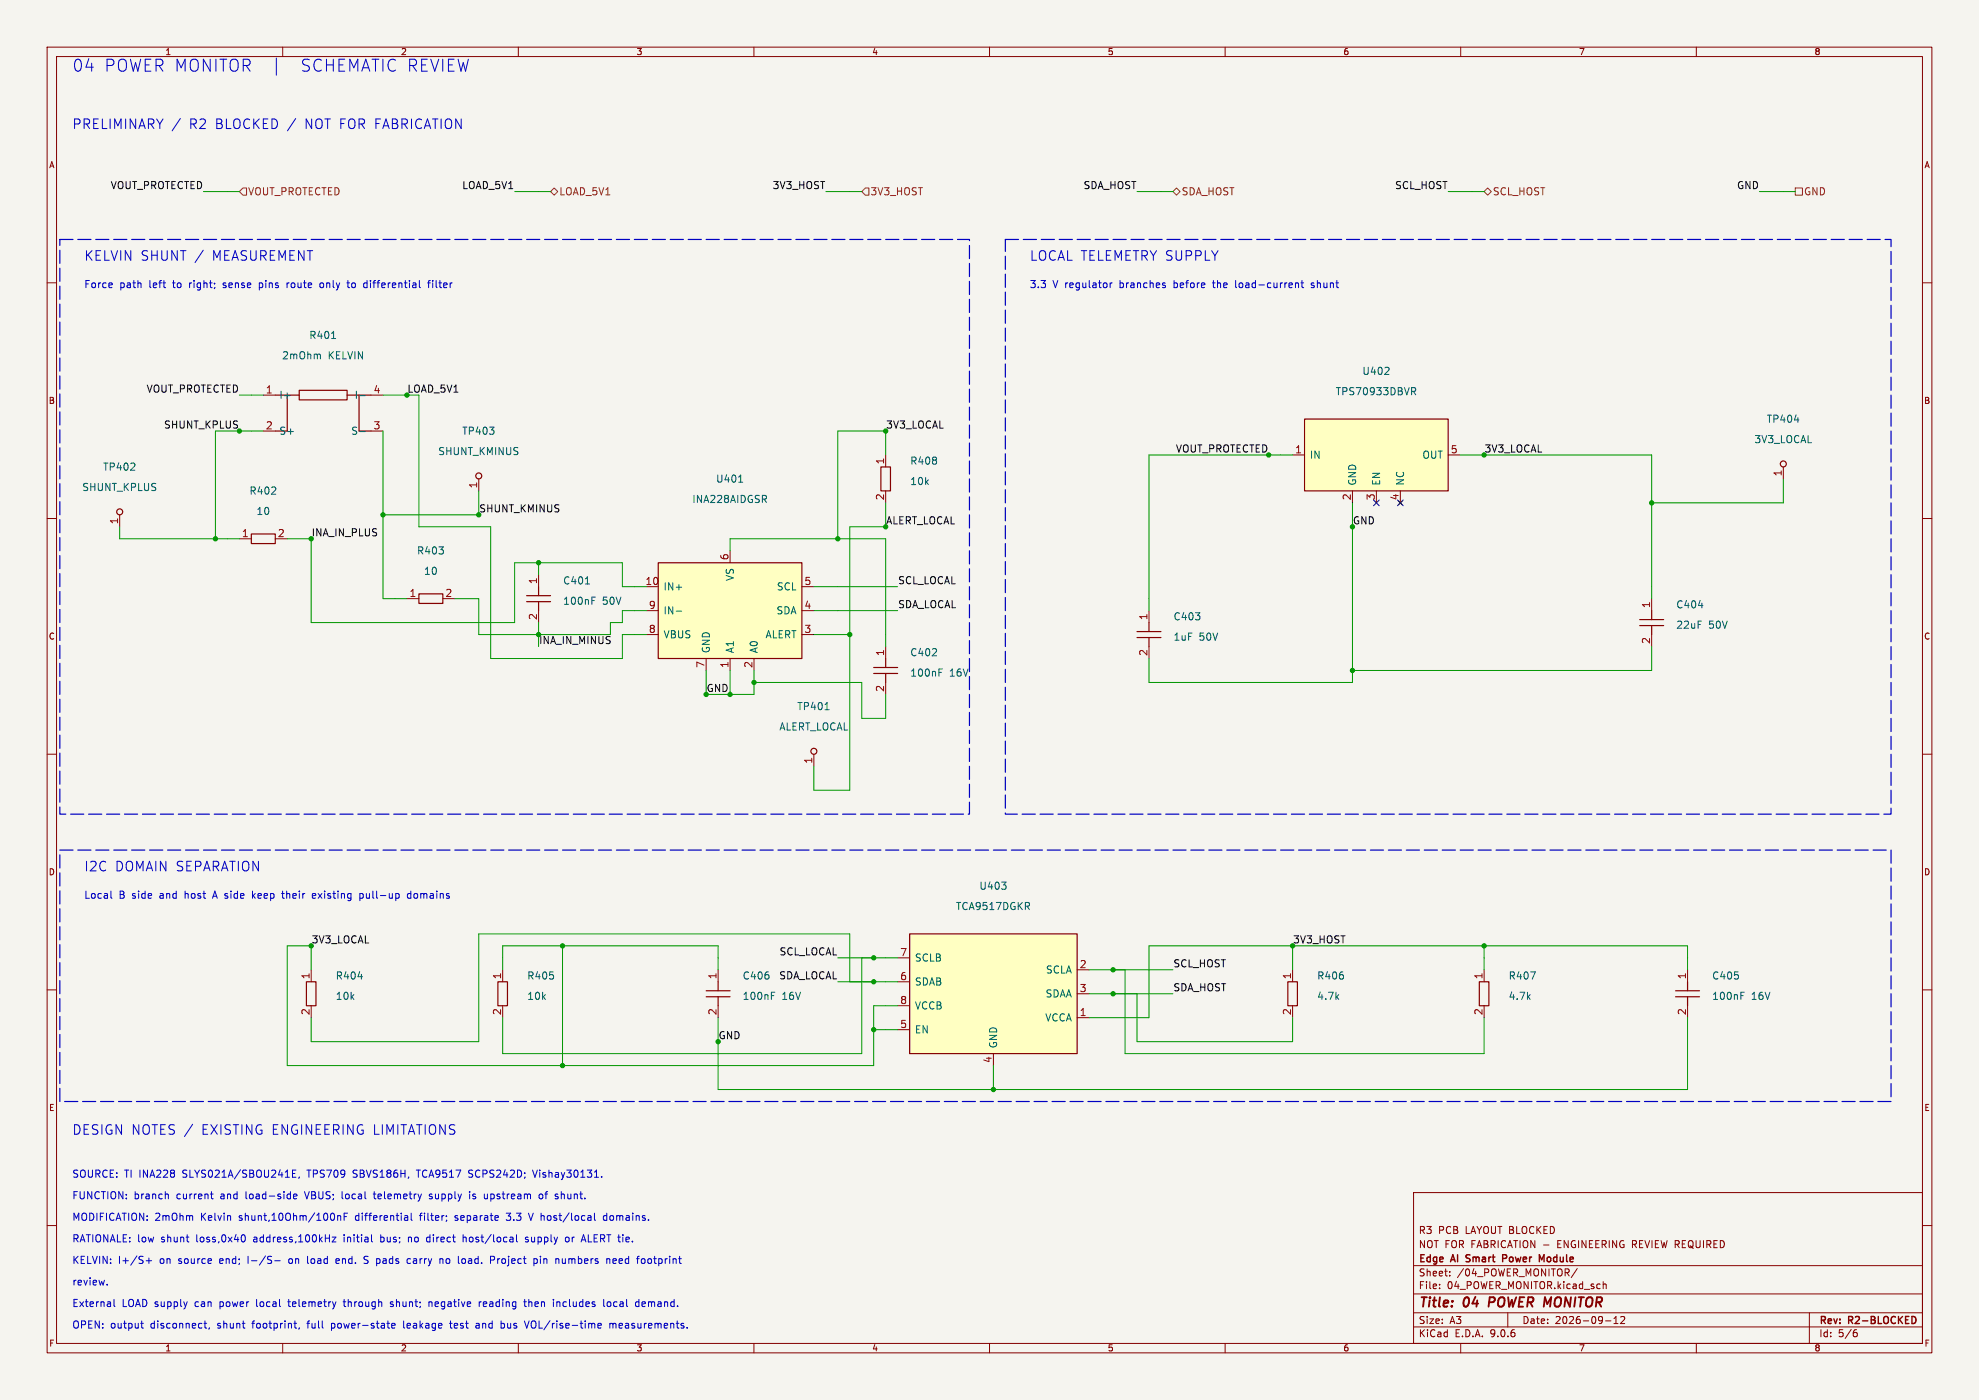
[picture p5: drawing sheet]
<svg xmlns="http://www.w3.org/2000/svg" width="420mm" height="297mm" viewBox="0 0 420 297" stroke-linecap="round" stroke-linejoin="round" font-family="sans-serif">
<path d="M0 0h420v297h-420z" fill="#f5f4ef" stroke="#f5f4ef" stroke-width=".21"/>
<g fill="none" stroke="#840000" stroke-width=".21">
<path d="M10 10h400v277h-400zM12 12h396v273h-396zM60 10v2M110 10v2M160 10v2M210 10v2M260 10v2M310 10v2M360 10v2M10 60h2M408 60h2M55.9 83.8h2.5"/>
<path d="M55.9 91.4h2.5M78.7 83.8h2.6M78.7 91.4h2.6M10 110h2M25.4 109.2v2.6M408 110h2M10 160h2M408 160h2M10 210h2M315 205.7v2.6M315 213.4v2.5M358.1 205.7v2.6"/>
<path d="M358.1 213.4v2.5M408 210h2M300 253h108v32h-108zM10 260h2M300 278.5h108M300 274.5h108M300 268.5h108M305.5 273.2v.2M305.5 272.5v.1M307.7 270.5v.2M307.7 269.8v.1M320 278.5v3"/>
<path d="M334.7 269.1l-1.3 1.9M340.2 271.9v1.5M340.2 272.5l.2-.1 .4 .1 .1 .9M342.5 279.7l.4-.4v1.5M343.9 279.4l.6-.1 .3 .4-.9 1.1h.9M384 278.5v6.5M408 260h2M60 285v2M110 285v2M160 285v2M210 285v2M260 285v2"/>
<path d="M300 281.5h108M310 285v2M340.7 280.2h1.2M342.5 280.8h.9M360 285v2M393.6 282.7h.4l.2 .2-.1 .5-.5 .2M394 282.1l-.4 .1"/>
</g>
<path d="M316.2 275.2l-.3 2" fill="none" stroke="#840000" stroke-width=".4"/>
<path d="M311.1 267.6l.2 .1M311.2 266.3v.5M319.6 266.3l-.7-.1v1.5M319.6 266.9l-.7 .1M326.7 266.2l.5 1.1 .5-1.1v1.5" fill="none" stroke="#840000" stroke-width=".3"/>
<g fill="none" stroke="#840000" stroke-width=".25">
<path d="M58.4 83.8h5.1M61 83.8v7.6h-2.6M63.5 82.8h10.2v2h-10.2zM73.7 83.8h5M76.2 83.8v7.6h2.5M313.9 208.3h2.1v5.1h-2.1zM355.6 210.2h5.1M355.6 211.5h5.1M358.1 208.3v1.9M358.1 211.5v1.9"/>
<circle cx="25.4" cy="108.6" r=".63"/>
</g>
<path d="M67.9 75.2l.1 .9M70.4 71.8h.8M75.6 83v1.5M76.4 83.9h1.1M76.4 91.6h1.1M369.4 210.5h.8" fill="none" stroke="#006464" stroke-width=".21"/>
<path d="M193 198.1h35.6v25.4h-35.6z" fill="#ffffc2"/>
<path d="M188 139.7v1.9M185.4 141.6h5.1M185.4 142.9h5.1M188 142.9v1.9M193 198.1h35.6v25.4h-35.6z" fill="none" stroke="#840000" stroke-width=".25"/>
<path d="M188 137.2v2.5M188 144.8v2.5M190.5 203.2h2.5M190.5 208.3h2.5M190.5 213.4h2.5M190.5 218.4h2.5M228.6 205.7h2.5M228.6 210.8h2.5M228.6 215.9h2.5M210.8 223.5v2.6" fill="none" stroke="#840000" stroke-width=".21"/>
<path d="M199.3 141.9h.7" fill="none" stroke="#006464" stroke-width=".21"/>
<path d="M276.9 88.9h30.4v15.2h-30.4z" fill="#ffffc2"/>
<path d="M186.9 99.1h2.1v5h-2.1zM276.9 88.9h30.4v15.2h-30.4zM241.3 134h5.1M241.3 135.3h5.1M243.8 132.1v1.9M243.8 135.3v1.9" fill="none" stroke="#840000" stroke-width=".25"/>
<path d="M188 96.5v2.6M274.3 96.5h2.6M307.3 96.5h2.6M188 104.1v2.6M287 104.1v2.6M292.1 104.1v2.6M296.8 106.3l.8 .8M297.2 104.1v2.6M297.6 106.3l-.8 .8M243.8 129.5v2.6M243.8 137.2v2.5" fill="none" stroke="#840000" stroke-width=".21"/>
<path d="M293.8 79.4h1M294.7 78.1v.5M299.6 82.2h.6l.2 .3-.1 .5h-.7M299.9 83l.5 .8" fill="none" stroke="#006464" stroke-width=".21"/>
<path d="M139.7 119.4h30.5v20.3h-30.5z" fill="#ffffc2"/>
<g fill="none" stroke="#840000" stroke-width=".25">
<path d="M53.3 113.3h5.1v2h-5.1zM139.7 119.4h30.5v20.3h-30.5zM88.9 126h5.1v2h-5.1zM111.8 126.4h5M111.8 127.6h5M114.3 124.5v1.9M114.3 127.6v1.9M348 131.4h5.1M348 132.7h5.1M350.5 129.5v1.9M350.5 132.7v1.9M65 208.3h2.1v5.1h-2.1z"/>
<path d="M105.7 208.3h2v5.1h-2zM149.9 210.2h5M149.9 211.5h5M152.4 208.3v1.9M152.4 211.5v1.9M273.3 208.3h2v5.1h-2z"/>
<circle cx="378.5" cy="98.4" r=".63"/>
<circle cx="101.6" cy="101" r=".63"/>
<circle cx="172.7" cy="159.4" r=".63"/>
</g>
<g fill="none" stroke="#840000" stroke-width=".21">
<path d="M378.5 99.1v2.5M50.8 114.3h2.5M58.4 114.3h2.6M101.6 101.6v2.5M154.9 116.8v2.6M86.4 127h2.5M94 127h2.5M114.3 121.9v2.6M114.3 129.5v2.6M137.2 129.5h2.5M137.2 134.6h2.5M149.9 139.7v2.5"/>
<path d="M154.9 139.7v2.5M160 139.7v2.5M170.2 129.5h2.5M170.2 134.6h2.5M170.2 124.5h2.5M350.5 127v2.5M350.5 134.6v2.6M172.7 160v2.6M66 205.7v2.6M66 213.4v2.5M106.7 205.7v2.6M106.7 213.4v2.5"/>
<path d="M152.4 205.7v2.6M152.4 213.4v2.5M274.3 205.7v2.6M274.3 213.4v2.5"/>
</g>
<path d="M156.8 102.3h.8M124.2 123.9h.9M125.6 126.7h.7M143.5 129.7h1.2M175.1 150.6h.8M163.7 210.5h.7" fill="none" stroke="#006464" stroke-width=".21"/>
<path d="M381 39.9h1.5v1.5h-1.5zM50.8 40.6l.8-.7h.7v1.5h-.7zM116.8 40.6l.8-.7 .8 .7-.8 .8zM182.9 40.6l.7-.7h.8v1.5h-.8zM248.9 40.6l.8-.7 .7 .7-.7 .8zM315 40.6l.7-.7 .8 .7-.8 .8z" fill="none" stroke="#725600" stroke-width=".21"/>
<g fill="none" stroke="#009600" stroke-width=".21">
<path d="M43.2 40.6h7.6M109.2 40.6h7.6M175.3 40.6h7.6M241.3 40.6h7.6M307.3 40.6h7.7M373.4 40.6h7.6M50.8 83.8h5.1M55.9 91.4h-10.2v22.9M81.3 83.8h5.1M81.3 91.4v35.6h5.1M88.9 83.8v28h15.2v27.9h28v-5.1h5.1M188 96.5v-5.1h-10.2v22.9"/>
<path d="M274.3 96.5h-30.5v33M309.9 96.5h40.6v30.5M25.4 111.8v2.5h25.4M61 114.3h5v17.8h43.2v-12.7h22.9v5.1h5.1M101.6 104.1v5.1h-20.3M114.3 119.4v2.5M154.9 116.8v-2.5h33.1v22.9M188 106.7v5.1h-7.7v55.8h-7.6v-5M287 106.7v38.1h-43.2v-5.1M378.5 101.6v5.1h-28M96.5 127h5.1v7.6h27.9v-2.5h2.6v-2.6h5.1M114.3 132.1v2.5"/>
<path d="M172.7 124.5h17.8M172.7 129.5h17.8M172.7 134.6h7.6M350.5 137.2v5h-63.5M149.9 142.2v5.1h10.1v-5.1M154.9 142.2v5.1M160 144.8h22.9v7.6h5.1v-5.1M66 205.7v-5h-5v25.4h124.4v-12.7h5.1M106.7 205.7v-5h45.7v5M119.4 200.7v25.4M152.4 215.9v15.2h205.7v-15.2M177.8 208.3h12.7"/>
<path d="M177.8 203.2h12.7M180.3 208.3v-10.2h-78.7v22.9h-35.6v-5.1M182.9 203.2v20.3h-76.2v-7.6M185.4 218.4h5.1M231.1 210.8h17.8M231.1 205.7h17.8M238.8 205.7v17.8h76.2v-7.6M241.3 210.8v10.2h33v-5.1M274.3 200.7v5M315 200.7v5M358.1 205.7v-5h-114.3v15.2h-12.7M210.8 226.1v5"/>
</g>
<path d="M291.5 106.1l1.2 1.2M292.7 106.1l-1.2 1.2M296.6 106.1l1.2 1.2M297.8 106.1l-1.2 1.2" fill="none" stroke="#000084" stroke-width=".21"/>
<g fill="none" stroke="#0000c2" stroke-width=".21">
<path d="M58.6 12.3v3.6M38.3 25.1l-1.8 2.7M62.8 25.1l-1.8 2.7M43.1 53.1l-1.7 2.6M73.8 59.5v1.3l.3 .2M89 59.5v1.3l.2 .2M91.3 59.5l-.3 .2v1.3M276.3 59.5v1.3l.4 .2M60.9 60v1M61 60.2l-.1 .1M68.2 60l-.3 .3v.4l.3 .3M73.6 60h.6"/>
<path d="M77.2 60.7l.1 .3h.5M77.8 60h-.3l-.3 .3M90.7 60h.6M235.6 60v1M236 60l-.4 .3M246.9 60l.4 .1M246.9 60.5l.4 .1 .1 .2-.3 .2h-.3M274.9 60.2l.2-.2 .4 .1 .1 .9M274.9 60v1M276.1 60h.6M278.3 61h.1M278.3 60.1v.3"/>
<path d="M23.5 189v1.4l.3 .2M53.6 189v1.6M54.2 189.6l-.6 .5M59.8 189.6h.5M60 189v1.5M66.8 189.6h-.3l-.2 .2 .1 .7 .4 .1M67 189.9l-.7 .2M76.4 189.6h.6M76.4 190.5h.6M76.4 189.6v1.5M84.4 189.6l.3 .2v.5l-.3 .3M87.2 189.6h-.4l-.3 .2 .1 .7h.6"/>
<path d="M40.9 238.5l-1.8 2.6M35.3 253.3l.4 .2v.8M44.7 253.3h.5M44.9 252.8v1.3l.3 .2M61.5 253.3l.1 .1M61.6 252.8v1.5M61.6 254.3h-.1M62.1 249h.5M62.3 253.8l.7-.1-.1-.3-.4-.1-.2 .2 .1 .8h.5M62.8 248.2h-.7v1.6h.7M63.5 249.7l-.1 .3M70.8 257.4l.2 .6-.2 .8"/>
<path d="M71.7 257.9v1M71.7 258l.2-.1 .3 .1 .1 .9M73 258.1h.5M73.8 257.4h-.8v1.5M79.2 253.3h.6M86 257.9h.3l.2 .2v.8M86.5 258.8l-.5 .1M86.5 258.2l-.5 .1M87.3 257.4v1.3l.2 .2M91.1 254.3h.4M91.3 253.3l-.2 .2 .2 .3M94.7 258v.1"/>
<path d="M94.8 258.8l-.1 .3M99.4 249.7l.3 .1M99.5 248.4v.4M99.7 252.8v.1M99.7 253.3v1M102.8 253.3l.1 1h.5M107.4 257.4h1M107.4 258.7l.3 .2M112.2 257.4l.5 1.5M113 248.2l.5 1.6M115.1 253.4l-.4-.1-.3 .3 .1 .6 .2 .1h.4M118 253.8l.4 .1 .1 .2-.3 .2h-.2"/>
<path d="M118 253.3l.4 .1M125.2 257.9l.2 .2v.8M125.4 258.8l-.1 .1M125.4 258.2l-.1 .1M126.2 257.4v1.3l.2 .2M127.7 249.6v.2M128.6 257.9h-.3l-.3 .3 .1 .5 .5 .2M22.7 272.5v.1M24.2 275.7v1.3l.2 .2M31 267.5h1.2M31.6 266.9v1.1M39.5 262.5h.6"/>
<path d="M39.7 276.2l-.3 1M39.9 263.5h.2M51.3 262.1l.3-.2a.81 .81 0 0 1 .5 .8 .81 .81 0 0 1-.5 .8l-.3-.2M57.4 266.5l.2 .1M57.6 267.5v.4M58.3 267.5h1.2M65.3 266.5v1.5M70.5 262.5h.8l-.8 1h.8M71.3 276.2l-.4 1M71.5 267l-.2 .2v.6l.2 .2M72 267.4l-.7 .1M72.8 276.2h.6"/>
<path d="M77.2 268h.6M77.9 266.5h-.4l-.3 .3 .2 .4 .4 .1M78.8 261.9v1.3l.3 .3M82.8 277.1l.5 .1M83 276.2l-.2 .2 .2 .3M87.1 267.1l-.4-.1-.3 .3 .1 .7h.6M90.8 262.5l-.3 .2v.5l.3 .3M91 276.2v1M91.5 276.2l-.5 .1M93.4 267.2l.2-.2 .3 .1 .1 .9M93.4 267v1M97.3 266.5v1.3"/>
<path d="M98.3 261.9v1.6M98.3 267l-.3 .3v.4l.3 .3M98.7 262.5l-.4 .1M101.7 276.2v1M102.1 276.2l-.4 .3M104.1 267.3l.7-.1 .2-.2-.1-.3-.8-.2v1.5M108.7 262.5l.2 .2v.8M108.9 263.4l-.2 .1M108.9 262.8l-.2 .1M109.6 261.9v1.3l.2 .3M111.1 276.2h.6M111.4 275.7v1.3l.3 .2"/>
<path d="M111.5 263.4h.6M112.1 262.5h-.4l-.2 .2 .1 .2 .5 .1M113.3 267.1l.4-.1 .3 .3-.1 .7h-.6M113.3 267v1.5M117.4 275.7v.1M117.4 276.2v1M118.2 276.2v1M118.2 276.2v.1M118.5 267.1l.1 .9M120.6 262.5h-.3l-.3 .2 .1 .6 .2 .2 .3-.1M123.3 263.5l.5-1.6 .5 1.6M123.5 263h.7"/>
<path d="M128.1 275.7v1.3l.2 .2M128.8 267.1h.6v.9M129.1 276.2l-.3 .3v.4l.3 .3M130.3 267l-.2 .2v.6l.2 .2M130.8 267.4l-.7 .1M135.6 276.2h-.4l-.3 .3 .1 .6h.6M135.6 275.7v1.5M136.2 267.2l.4-.2 .3 .3M136.9 267.7l-.3 .3-.4-.1M29.9 280.7h.5M30.1 280.2v1.3l.3 .3M43.3 280.7h.6"/>
<path d="M43.5 280.2v1.3l.4 .3M44.4 281.7l-.1 .3M62.4 280.7h.5M62.6 281.5l.3 .3M63.5 281.7l-.1 .3M82.1 280.7h.6M82.5 281.8h.2M83.1 281.2l.7-.1v-.3l-.5-.1-.2 .3 .1 .7h.6M85.7 280.2v1.5M95.4 280.7h.6M95.6 280.2l.1 1.5M101.5 280.7l-.5 .1"/>
<path d="M101.6 281.2h-.4l-.2 .2v.3l.6 .1M106.3 280.8h.6M106.3 281.7h.6M106.3 280.2v1.6M111.3 280.2l.5 1.6 .5-1.6M126.9 281.2l.7-.1-.1-.3-.4-.1-.2 .3 .1 .7h.5M129.4 280.9l.5-.2 .2 .3M129.4 280.7v1.1M130.1 281v.8M130.3 280.7l-.2 .3"/>
</g>
<path d="M12.7 50.8h193v121.9h-193zM213.4 50.8h187.9v121.9h-187.9zM12.7 180.3h388.6v53.4h-388.6z" fill="none" stroke="#0000c2" stroke-width=".25" stroke-dasharray="2.8 1"/>
<g fill="#009600" stroke="#009600" stroke-width=".21">
<circle cx="350.5" cy="106.7" r=".46"/>
<circle cx="287" cy="142.2" r=".46"/>
<circle cx="45.7" cy="114.3" r=".46"/>
<circle cx="50.8" cy="91.4" r=".46"/>
<circle cx="81.3" cy="109.2" r=".46"/>
<circle cx="119.4" cy="200.7" r=".46"/>
<circle cx="152.4" cy="221" r=".46"/>
<circle cx="177.8" cy="114.3" r=".46"/>
<circle cx="185.4" cy="218.4" r=".46"/>
<circle cx="160" cy="144.8" r=".46"/>
<circle cx="149.9" cy="147.3" r=".46"/>
<circle cx="154.9" cy="147.3" r=".46"/>
<circle cx="114.3" cy="119.4" r=".46"/>
<circle cx="114.3" cy="134.6" r=".46"/>
<circle cx="315" cy="200.7" r=".46"/>
<circle cx="287" cy="111.8" r=".46"/>
<circle cx="180.3" cy="134.6" r=".46"/>
<circle cx="210.8" cy="231.1" r=".46"/>
<circle cx="119.4" cy="226.1" r=".46"/>
<circle cx="185.4" cy="203.2" r=".46"/>
<circle cx="185.4" cy="208.3" r=".46"/>
<circle cx="236.2" cy="205.7" r=".46"/>
<circle cx="236.2" cy="210.8" r=".46"/>
</g>
<g font-size="3.5" fill="#0000c2">
<text x="15.2" y="15.4">04</text>
<text x="22" y="15.4">POWER MONITOR</text>
<text x="63.3" y="15.4">SCHEMATIC REVIEW</text>
</g>
<g font-size="2.8" fill="#0000c2">
<text x="15.2" y="27.6">PRELIMINARY /</text>
<text x="40" y="27.6">R2 BLOCKED /</text>
<text x="64.6" y="27.6">NOT FOR FABRICATION</text>
<text x="17.8" y="55.6">KELVIN SHUNT /</text>
<text x="44.9" y="55.6">MEASUREMENT</text>
<text x="218.4" y="55.6">LOCAL TELEMETRY SUPPLY</text>
<text x="17.8" y="185.1">I2C</text>
<text x="24.3" y="185.1">DOMAIN SEPARATION</text>
<text x="15.2" y="241">DESIGN NOTES /</text>
<text x="42.7" y="241">EXISTING ENGINEERING LIMITATIONS</text>
</g>
<g font-size="2.8" fill="#840000">
<text x="301" y="277.9">Title:</text>
<text x="310.6" y="277.9">04</text>
<text x="316.8" y="277.9">POWER MONITOR</text>
</g>
<g font-size="2.1" fill="#0f0f0f">
<text x="23.4" y="40.2">VOUT_PROTECTED</text>
<text x="98" y="40.2">LOAD_5V1</text>
<text x="163.9" y="40.2">3V3_HOST</text>
<text x="229.9" y="40.2">SDA_HOST</text>
<text x="296" y="40.2">SCL_HOST</text>
<text x="368.6" y="40.2">GND</text>
<text x="31.1" y="83.4">VOUT_PROTECTED</text>
<text x="34.8" y="91">SHUNT_KPLUS</text>
<text x="287" y="111.3">GND</text>
<text x="190.5" y="124">SCL_LOCAL</text>
<text x="190.5" y="129.1">SDA_LOCAL</text>
<text x="149.9" y="146.9">GND</text>
<text x="165.4" y="202.8">SCL_LOCAL</text>
<text x="165.3" y="207.9">SDA_LOCAL</text>
<text x="248.9" y="205.3">SCL_HOST</text>
<text x="248.9" y="210.4">SDA_HOST</text>
<text x="152.4" y="220.6">GND</text>
</g>
<g font-size="2.1" fill="#725600">
<text x="52.6" y="41.6">VOUT_PROTECTED</text>
<text x="118.6" y="41.6">LOAD_5V1</text>
<text x="184.6" y="41.6">3V3_HOST</text>
<text x="250.7" y="41.6">SDA_HOST</text>
<text x="316.7" y="41.6">SCL_HOST</text>
<text x="382.8" y="41.6">GND</text>
</g>
<g font-size="2.1" fill="#0000c2">
<text x="17.8" y="61.4">Force</text>
<text x="25.3" y="61.4">path</text>
<text x="31.7" y="61.4">left</text>
<text x="36.8" y="61.4">to</text>
<text x="40.4" y="61.4">right;</text>
<text x="47.7" y="61.4">sense</text>
<text x="55.5" y="61.4">pins</text>
<text x="61.5" y="61.4">route</text>
<text x="68.7" y="61.4">only</text>
<text x="74.7" y="61.4">to</text>
<text x="78.3" y="61.4">differential</text>
<text x="92.2" y="61.4">filter</text>
<text x="218.4" y="61.4">3.3</text>
<text x="223.4" y="61.4">V regulator</text>
<text x="237.7" y="61.4">branches</text>
<text x="249.3" y="61.4">before</text>
<text x="257.8" y="61.4">the</text>
<text x="262.7" y="61.4">load-current</text>
<text x="278.9" y="61.4">shunt</text>
<text x="17.8" y="191">Local</text>
<text x="25.2" y="191">B side</text>
<text x="34" y="191">and</text>
<text x="39.4" y="191">host</text>
<text x="45.6" y="191">A side</text>
<text x="54.2" y="191">keep</text>
<text x="60.7" y="191">their</text>
<text x="67.3" y="191">existing</text>
<text x="77.4" y="191">pull-up</text>
<text x="87.7" y="191">domains</text>
<text x="15.2" y="250.1">SOURCE: TI INA228</text>
<text x="38.8" y="250.1">SLYS021A/SBOU241E,</text>
<text x="65.5" y="250.1">TPS709</text>
<text x="75.3" y="250.1">SBVS186H,</text>
<text x="89" y="250.1">TCA9517</text>
<text x="100.1" y="250.1">SCPS242D;</text>
<text x="114" y="250.1">Vishay30131.</text>
<text x="15.2" y="254.7">FUNCTION:</text>
<text x="28.4" y="254.7">branch</text>
<text x="37.5" y="254.7">current</text>
<text x="46.9" y="254.7">and</text>
<text x="52.4" y="254.7">load-side</text>
<text x="65.1" y="254.7">VBUS;</text>
<text x="73.1" y="254.7">local</text>
<text x="80" y="254.7">telemetry</text>
<text x="91.9" y="254.7">supply</text>
<text x="100.6" y="254.7">is</text>
<text x="103.9" y="254.7">upstream</text>
<text x="115.7" y="254.7">of</text>
<text x="119.2" y="254.7">shunt.</text>
<text x="15.2" y="263.9">RATIONALE: low</text>
<text x="15.2" y="259.3">MODIFICATION:</text>
<text x="32.8" y="259.3">2mOhm</text>
<text x="34.2" y="263.9">shunt</text>
<text x="41.8" y="263.9">loss,0x40</text>
<text x="42.6" y="259.3">Kelvin</text>
<text x="50.8" y="259.3">shunt,10Ohm/100nF</text>
<text x="54" y="263.9">address,100kHz</text>
<text x="73.3" y="263.9">initial</text>
<text x="75.6" y="259.3">differential</text>
<text x="81.3" y="263.9">bus;</text>
<text x="87.3" y="263.9">no</text>
<text x="89.5" y="259.3">filter;</text>
<text x="91.4" y="263.9">direct</text>
<text x="97.1" y="259.3">separate</text>
<text x="99.2" y="263.9">host/local</text>
<text x="108.2" y="259.3">3.3</text>
<text x="112.6" y="263.9">supply</text>
<text x="113.1" y="259.3">V host/local</text>
<text x="121.3" y="263.9">or</text>
<text x="124.9" y="263.9">ALERT tie.</text>
<text x="129.2" y="259.3">domains.</text>
<text x="15.2" y="268.4">KELVIN:</text>
<text x="25" y="268.4">I+/S+</text>
<text x="33.9" y="268.4">on</text>
<text x="38" y="268.4">source</text>
<text x="46.8" y="268.4">end;</text>
<text x="52.9" y="268.4">I-/S-</text>
<text x="61.8" y="268.4">on</text>
<text x="65.9" y="268.4">load</text>
<text x="72.1" y="268.4">end.</text>
<text x="78.2" y="268.4">S pads</text>
<text x="87.7" y="268.4">carry</text>
<text x="94.7" y="268.4">no</text>
<text x="98.8" y="268.4">load.</text>
<text x="105.8" y="268.4">Project</text>
<text x="115.1" y="268.4">pin</text>
<text x="119.9" y="268.4">numbers</text>
<text x="130.9" y="268.4">need</text>
<text x="137.6" y="268.4">footprint</text>
<text x="15.2" y="273">review.</text>
<text x="15.2" y="277.6">External</text>
<text x="25.8" y="277.6">LOAD supply</text>
<text x="41.5" y="277.6">can</text>
<text x="46.8" y="277.6">power</text>
<text x="54.8" y="277.6">local</text>
<text x="61.7" y="277.6">telemetry</text>
<text x="73.6" y="277.6">through</text>
<text x="83.7" y="277.6">shunt;</text>
<text x="91.9" y="277.6">negative</text>
<text x="102.8" y="277.6">reading</text>
<text x="112.6" y="277.6">then</text>
<text x="118.8" y="277.6">includes</text>
<text x="129.6" y="277.6">local</text>
<text x="136.6" y="277.6">demand.</text>
<text x="15.2" y="282.1">OPEN:</text>
<text x="23.4" y="282.1">output</text>
<text x="31.9" y="282.1">disconnect,</text>
<text x="46.3" y="282.1">shunt</text>
<text x="53.8" y="282.1">footprint,</text>
<text x="65.6" y="282.1">full</text>
<text x="70.8" y="282.1">power-state</text>
<text x="86.3" y="282.1">leakage</text>
<text x="96.4" y="282.1">test</text>
<text x="102" y="282.1">and</text>
<text x="107.4" y="282.1">bus</text>
<text x="112.7" y="282.1">VOL/rise-time</text>
<text x="130.8" y="282.1">measurements.</text>
</g>
<g font-size="2.1" fill="#006464">
<text x="59.8" y="76.4">2mOhm</text>
<text x="65.6" y="72.1">R401</text>
<text x="69.6" y="76.4">KELVIN</text>
<text x="289" y="79.7">U402</text>
<text x="59.2" y="84.8">I+</text>
<text x="283.4" y="84">TPS70933DBVR</text>
<text x="374.9" y="89.9">TP404</text>
<text x="59.2" y="92.4">S+</text>
<text x="74.5" y="92.4">S-</text>
<text x="98" y="92.4">TP403</text>
<text x="372.3" y="94.2">3V3_LOCAL</text>
<text x="21.8" y="100.1">TP402</text>
<text x="92.9" y="96.7">SHUNT_KMINUS</text>
<text x="193.1" y="98.8">R408</text>
<text x="277.9" y="97.5">IN</text>
<text x="301.8" y="97.5">OUT</text>
<text x="17.4" y="104.4">SHUNT_KPLUS</text>
<text x="52.9" y="105.1">R402</text>
<text x="146.8" y="106.9">INA228AIDGSR</text>
<text x="151.9" y="102.6">U401</text>
<text x="193.1" y="103.1">10k</text>
<text x="288" y="103.1" transform="rotate(-90 288 103.1)">GND</text>
<text x="293.1" y="103.1" transform="rotate(-90 293.1 103.1)">EN</text>
<text x="298.2" y="103.1" transform="rotate(-90 298.2 103.1)">NC</text>
<text x="54.4" y="109.4">10</text>
<text x="88.4" y="117.8">R403</text>
<text x="89.9" y="122.1">10</text>
<text x="119.4" y="124.2">C401</text>
<text x="140.7" y="125.5">IN+</text>
<text x="155.9" y="123.3" transform="rotate(-90 155.9 123.3)">VS</text>
<text x="164.8" y="125.5">SCL</text>
<text x="119.4" y="128.5">100nF</text>
<text x="127.8" y="128.5">50V</text>
<text x="140.7" y="130.5">IN-</text>
<text x="164.7" y="130.5">SDA</text>
<text x="249" y="131.8">C403</text>
<text x="355.7" y="129.3">C404</text>
<text x="140.7" y="135.6">VBUS</text>
<text x="162.4" y="135.6">ALERT</text>
<text x="249" y="136.1">1uF</text>
<text x="254.4" y="136.1">50V</text>
<text x="355.7" y="133.6">22uF</text>
<text x="362.6" y="133.6">50V</text>
<text x="150.9" y="138.7" transform="rotate(-90 150.9 138.7)">GND</text>
<text x="155.9" y="138.7" transform="rotate(-90 155.9 138.7)">A1</text>
<text x="161" y="138.7" transform="rotate(-90 161 138.7)">A0</text>
<text x="193.1" y="139.4">C402</text>
<text x="193.1" y="143.7">100nF</text>
<text x="201.5" y="143.7">16V</text>
<text x="165.3" y="155.2">ALERT_LOCAL</text>
<text x="169.1" y="150.9">TP401</text>
<text x="207.8" y="189">U403</text>
<text x="202.8" y="193.3">TCA9517DGKR</text>
<text x="71.2" y="208">R404</text>
<text x="111.8" y="208">R405</text>
<text x="157.5" y="208">C406</text>
<text x="194.1" y="204.2">SCLB</text>
<text x="194.1" y="209.3">SDAB</text>
<text x="221.9" y="206.7">SCLA</text>
<text x="279.5" y="208">R406</text>
<text x="320.1" y="208">R407</text>
<text x="363.3" y="208">C405</text>
<text x="71.2" y="212.3">10k</text>
<text x="111.8" y="212.3">10k</text>
<text x="157.5" y="212.3">100nF</text>
<text x="165.9" y="212.3">16V</text>
<text x="194.1" y="214.4">VCCB</text>
<text x="221.8" y="211.8">SDAA</text>
<text x="279.5" y="212.3">4.7k</text>
<text x="320.1" y="212.3">4.7k</text>
<text x="363.3" y="212.3">100nF</text>
<text x="371.6" y="212.3">16V</text>
<text x="194.1" y="219.4">EN</text>
<text x="221.8" y="216.9">VCCA</text>
<text x="211.8" y="222.5" transform="rotate(-90 211.8 222.5)">GND</text>
</g>
<g font-size="2.1" fill="#a90000">
<text x="56.3" y="83.6">1</text>
<text x="79.2" y="83.6">4</text>
<text x="56.3" y="91.2">2</text>
<text x="79.2" y="91.2">3</text>
<text x="187.7" y="98.6" transform="rotate(-90 187.7 98.6)">1</text>
<text x="274.8" y="96.3">1</text>
<text x="307.8" y="96.3">5</text>
<text x="378.2" y="101.1" transform="rotate(-90 378.2 101.1)">1</text>
<text x="101.3" y="103.7" transform="rotate(-90 101.3 103.7)">1</text>
<text x="187.7" y="106.2" transform="rotate(-90 187.7 106.2)">2</text>
<text x="286.8" y="106.2" transform="rotate(-90 286.8 106.2)">2</text>
<text x="291.8" y="106.2" transform="rotate(-90 291.8 106.2)">3</text>
<text x="296.9" y="106.2" transform="rotate(-90 296.9 106.2)">4</text>
<text x="25.1" y="111.3" transform="rotate(-90 25.1 111.3)">1</text>
<text x="51.3" y="114">1</text>
<text x="58.9" y="114">2</text>
<text x="154.7" y="118.9" transform="rotate(-90 154.7 118.9)">6</text>
<text x="114" y="124" transform="rotate(-90 114 124)">1</text>
<text x="136.9" y="124.2">10</text>
<text x="170.6" y="124.2">5</text>
<text x="86.8" y="126.7">1</text>
<text x="94.4" y="126.7">2</text>
<text x="114" y="131.6" transform="rotate(-90 114 131.6)">2</text>
<text x="137.6" y="129.3">9</text>
<text x="170.6" y="129.3">4</text>
<text x="243.6" y="131.6" transform="rotate(-90 243.6 131.6)">1</text>
<text x="350.3" y="129.1" transform="rotate(-90 350.3 129.1)">1</text>
<text x="137.6" y="134.4">8</text>
<text x="170.6" y="134.4">3</text>
<text x="350.3" y="136.7" transform="rotate(-90 350.3 136.7)">2</text>
<text x="149.6" y="141.8" transform="rotate(-90 149.6 141.8)">7</text>
<text x="154.7" y="141.8" transform="rotate(-90 154.7 141.8)">1</text>
<text x="159.8" y="141.8" transform="rotate(-90 159.8 141.8)">2</text>
<text x="187.7" y="139.2" transform="rotate(-90 187.7 139.2)">1</text>
<text x="243.6" y="139.2" transform="rotate(-90 243.6 139.2)">2</text>
<text x="187.7" y="146.9" transform="rotate(-90 187.7 146.9)">2</text>
<text x="172.5" y="162.1" transform="rotate(-90 172.5 162.1)">1</text>
<text x="191" y="202.9">7</text>
<text x="65.8" y="207.8" transform="rotate(-90 65.8 207.8)">1</text>
<text x="106.4" y="207.8" transform="rotate(-90 106.4 207.8)">1</text>
<text x="152.1" y="207.8" transform="rotate(-90 152.1 207.8)">1</text>
<text x="191" y="208">6</text>
<text x="229.1" y="205.5">2</text>
<text x="274.1" y="207.8" transform="rotate(-90 274.1 207.8)">1</text>
<text x="314.7" y="207.8" transform="rotate(-90 314.7 207.8)">1</text>
<text x="357.9" y="207.8" transform="rotate(-90 357.9 207.8)">1</text>
<text x="65.8" y="215.4" transform="rotate(-90 65.8 215.4)">2</text>
<text x="106.4" y="215.4" transform="rotate(-90 106.4 215.4)">2</text>
<text x="152.1" y="215.4" transform="rotate(-90 152.1 215.4)">2</text>
<text x="191" y="213.1">8</text>
<text x="229.1" y="210.6">3</text>
<text x="229.1" y="215.6">1</text>
<text x="274.1" y="215.4" transform="rotate(-90 274.1 215.4)">2</text>
<text x="314.7" y="215.4" transform="rotate(-90 314.7 215.4)">2</text>
<text x="357.9" y="215.4" transform="rotate(-90 357.9 215.4)">2</text>
<text x="191" y="218.2">5</text>
<text x="210.6" y="225.6" transform="rotate(-90 210.6 225.6)">4</text>
</g>
<g font-size="2.1" fill="#009600">
<text x="86.4" y="83.4">LOAD_5V1</text>
<text x="188" y="91">3V3_LOCAL</text>
<text x="249.5" y="96.1">VOUT_PROTECTED</text>
<text x="315" y="96.1">3V3_LOCAL</text>
<text x="66" y="113.9">INA_IN_PLUS</text>
<text x="101.6" y="108.8">SHUNT_KMINUS</text>
<text x="188" y="111.3">ALERT_LOCAL</text>
<text x="114.3" y="136.7">INA_IN_MINUS</text>
<text x="66" y="200.2">3V3_LOCAL</text>
<text x="274.3" y="200.2">3V3_HOST</text>
</g>
<g font-size="2.1" fill="#840000">
<text x="301" y="262">R3</text>
<text x="305.2" y="262">PCB</text>
<text x="311" y="262">LAYOUT BLOCKED</text>
<text x="301" y="268.2">Edge</text>
<text x="301" y="265">NOT FOR FABRICATION -</text>
<text x="308.1" y="268.2">AI</text>
<text x="311.8" y="268.2">Smart</text>
<text x="320.1" y="268.2">Power</text>
<text x="328.5" y="268.2">Module</text>
<text x="330.8" y="265">ENGINEERING REVIEW REQUIRED</text>
<text x="301" y="273.7">File:</text>
<text x="301" y="271">Sheet:</text>
<text x="307.1" y="273.7">04_POWER_MONITOR.kicad_sch</text>
<text x="309.2" y="271">/04_POWER_MONITOR/</text>
<text x="301" y="281.1">Size:</text>
<text x="307.6" y="281.1">A3</text>
<text x="323" y="281.1">Date:</text>
<text x="330" y="281.1">2026-09-12</text>
<text x="386" y="281.3">Rev:</text>
<text x="392.4" y="281.3">R2-BLOCKED</text>
<text x="301" y="283.9">KiCad</text>
<text x="308.7" y="283.9">E.D.A.</text>
<text x="316.3" y="283.9">9.0.6</text>
<text x="386" y="283.9">Id:</text>
<text x="390.1" y="283.9">5/6</text>
</g>
<g font-size="1.8" fill="#840000">
<text x="35" y="11.9">1</text>
<text x="85" y="11.9">2</text>
<text x="135" y="11.9">3</text>
<text x="185" y="11.9">4</text>
<text x="235" y="11.9">5</text>
<text x="285" y="11.9">6</text>
<text x="335" y="11.9">7</text>
<text x="385" y="11.9">8</text>
<text x="10.3" y="35.9">A</text>
<text x="408.3" y="35.9">A</text>
<text x="10.3" y="85.9">B</text>
<text x="408.2" y="85.9">B</text>
<text x="10.3" y="135.9">C</text>
<text x="408.2" y="135.9">C</text>
<text x="10.3" y="185.9">D</text>
<text x="408.2" y="185.9">D</text>
<text x="10.3" y="235.9">E</text>
<text x="408.3" y="235.9">E</text>
<text x="10.3" y="285.9">F</text>
<text x="35" y="286.9">1</text>
<text x="85" y="286.9">2</text>
<text x="135" y="286.9">3</text>
<text x="185" y="286.9">4</text>
<text x="235" y="286.9">5</text>
<text x="285" y="286.9">6</text>
<text x="335" y="286.9">7</text>
<text x="385" y="286.9">8</text>
<text x="408.3" y="285.9">F</text>
</g>
</svg>
